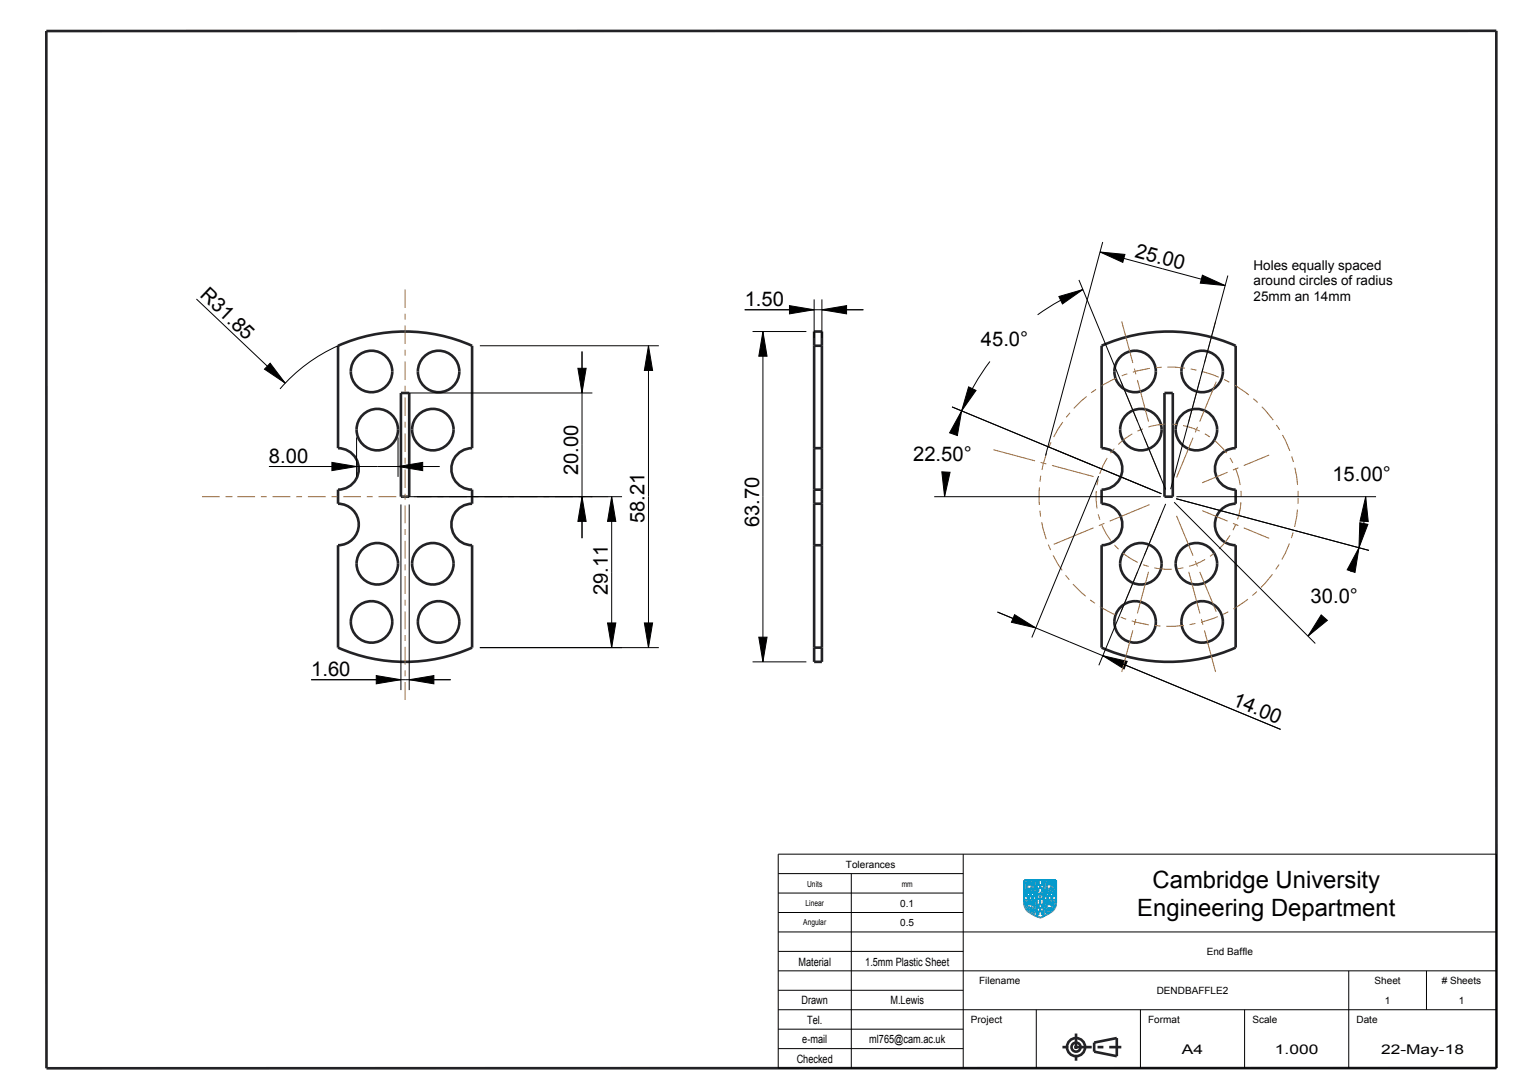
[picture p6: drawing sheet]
<svg xmlns="http://www.w3.org/2000/svg" width="297mm" height="210mm" viewBox="0 0 297 210" stroke-linecap="round" stroke-linejoin="round" font-family="sans-serif">
<path d="M205 201.9h11.4M207.7 204.5v-5.2" fill="none" stroke="#222226" stroke-width=".51" stroke-dasharray="1.1 1.1 3.4 1.1" stroke-linecap="butt"/>
<g fill="none" stroke="#222226" stroke-width=".51">
<path d="M8.9 6l279.9-.1v200.1h-279.8zM65.2 66.7a31.9 31.9 0 0 1 25.9 0v19.7a4 4 0 0 0-4 4 4 4 0 0 0 4 4v2.7a4 4 0 0 0-4 4 4 4 0 0 0 4 4v19.8a31.8 31.8 0 0 1-25.9 0v-19.8a4 4 0 0 0 4-4 4 4 0 0 0-4-4v-2.7a4 4 0 0 0 4-4 4 4 0 0 0-4-4zM77.4 75.8h1.6v20h-1.6zM157.1 63.9h1.5v63.7h-1.5zM157.1 66.7h1.5M212.6 66.7a31.9 31.9 0 0 1 25.9 0v19.7a4 4 0 0 0-4 4 4 4 0 0 0 4 4v2.7a4 4 0 0 0-4 4 4 4 0 0 0 4 4v19.8a31.8 31.8 0 0 1-25.9 0v-19.8a4 4 0 0 0 4-4 4 4 0 0 0-4-4v-2.7a4 4 0 0 0 4-4 4 4 0 0 0-4-4zM224.7 75.8h1.6v20h-1.6zM157.1 97.1h1.5M157.1 94.4h1.5M157.1 86.4h1.5M157.1 105.1h1.5M157.1 124.9h1.5"/>
<path d="M211.2 201.1l4.3-.9v3.5l-4.3-.9z"/>
<circle cx="71.7" cy="71.6" r="4"/>
<circle cx="84.6" cy="71.6" r="4"/>
<circle cx="219.1" cy="71.6" r="4"/>
<circle cx="232" cy="71.6" r="4"/>
<circle cx="72.8" cy="82.8" r="4"/>
<circle cx="83.5" cy="82.8" r="4"/>
<circle cx="220.2" cy="82.8" r="4"/>
<circle cx="230.9" cy="82.8" r="4"/>
<circle cx="71.7" cy="119.9" r="4"/>
<circle cx="72.8" cy="108.7" r="4"/>
<circle cx="83.5" cy="108.7" r="4"/>
<circle cx="84.6" cy="119.9" r="4"/>
<circle cx="219.1" cy="119.9" r="4"/>
<circle cx="220.2" cy="108.7" r="4"/>
<circle cx="230.9" cy="108.7" r="4"/>
<circle cx="232" cy="119.9" r="4"/>
<circle cx="207.7" cy="201.9" r="1.75"/>
<circle cx="207.7" cy="201.9" r=".87"/>
</g>
<g fill="none" stroke="#09c" stroke-width=".38">
<path d="M197.6 173.5h2.5v3.2M197.8 170.4h.1M197.8 170.4v.1M197.8 170.5l.3 .8 .2-.1M197.8 174.2l.3 .6 .6 .2-.1 .1h-.2v.3l.2 .1 .5-.6v.6h-.3v.3a.39 .39 0 0 0 .5-.1 .39 .39 0 0 0 .1-.5l.2 .3-.3 .4h.2l.1 .2a.94 .94 0 0 0 0-1.1M197.8 174.2h.1M197.8 170.1h.1M197.9 170.1v.3M197.9 170.4h-.1M197.9 171.6h.1M197.9 172h.1M197.9 173.8v.1"/>
<path d="M197.9 173.9v.2M197.9 173.9h.1M197.9 174.2h.1M197.9 171.9h.1M197.9 171.5v.1M197.9 171.9v.1M197.9 174.1v.1M197.9 171.8v.1M197.9 173.8l.1 .1M197.9 173.8h.1M197.9 172.8h.3M197.9 171.5h.2"/>
<path d="M197.9 171.5h.1M197.9 171.8h.1M197.9 171.6l.1 .1M197.9 170h.1M197.9 170l-.1 .1M198 171.6v.1M198 171.8h-.1M198 170l.1 .2M198 171.8h.1M198 172h.1M198 171.7h.1M198 173.9h.1"/>
<path d="M198 172.7h.2M198 171.7v.1M198 171.5h.1M198 172.7h.1h-.1M198.1 170.2h.1M198.1 171.9l-.1 .1M198.1 173.9v.1M198.1 171.5h.1M198.1 172.3v.7M198.1 174h.1M198.1 174v.1M198.1 170.2v.1"/>
<path d="M198.1 170.7v.1M198.1 171.5l.1 .1M198.1 174.1h.1M198.1 170.3v.1M198.1 171.9h.1M198.1 170.4h.1M198.1 170.8l.1 .1M198.1 171.8l.1 .1M198.1 174.1l.1 .1M198.2 170.9h.1M198.2 171.9h-.1M198.2 174.2h.1"/>
<path d="M198.2 170.7h-.1M198.2 171.8h-.1M198.2 171.8v.1M198.2 171.8h.1M198.2 171.9h.1M198.2 174.2v.1M198.2 170.6v.1M198.2 170.4v.1M198.2 170.5h.1M198.2 170.6h.1M198.2 171.3h.1M198.2 170.5v.1"/>
<path d="M198.2 172.8h-.2M198.2 171.5h.1M198.2 171.9v.1M198.2 174.3v.1M198.2 172.8h-.3M198.2 172h.1M198.3 171.9v.1M198.3 170.9h-.1M198.3 171.5l-.1 .1M198.3 170.1l-.1 .1 .2 .3-.1 .3M198.3 172h.1M198.3 171.5h.1"/>
<path d="M198.3 170.9h.1M198.3 170.1h.1M198.3 173.3h.3h-.3M198.3 173.9l-.1 .2 .2 .2-.1 .3-.1-.1v-.1M198.3 171.9h.1M198.3 170.8v.1M198.4 171.2h-.1M198.4 173.9h-.1M198.4 171.8l-.1 .1M198.4 171.8v.1M198.4 171.2h.1M198.4 171.8h.1"/>
<path d="M198.4 173.9h.1M198.4 170l-.1 .1M198.4 173.2h.2M198.4 171.2l-.1 .3M198.4 170h.1M198.4 171.7h.1M198.4 171.7v.1M198.4 170.2l.2 .2zM198.4 170.2h.1M198.5 171.7h-.1M198.5 174l.1 .2zM198.5 174h.1"/>
<path d="M198.5 171.6v.1M198.5 173.5v-.7v.7M198.5 170h.1M198.5 172.8v.7M198.5 171.6h.1M198.5 173.8l-.1 .1M198.5 170.5l.2-.1-.1 .2zM198.5 173.8h.1M198.5 174.3l.2-.1v.3zM198.5 173.2h-.1M198.6 170.4v.1M198.6 174.5h.1"/>
<path d="M198.6 173.7l-.1 .1M198.6 171.5l-.1 .1M198.6 171.5h.1M198.6 173.7l.2 .1M198.6 173.7h.1M198.6 169.9h.1M198.6 169.9l-.1 .1M198.6 173.2l-.2 .1M198.6 171.9h.1M198.6 169.9l.1 .1M198.7 171.9h.1M198.7 170.3l.1-.1-.1 .2z"/>
<path d="M198.7 170h.1M198.7 171.7h.1M198.7 174.2l.1-.2-.1 .2M198.7 171.6h.1M198.7 171.6v.1M198.7 172.8h.3h-.3M198.7 171.8l-.1 .1M198.7 171.4l-.1 .1M198.7 171.8h.1M198.7 171.7v.1M198.7 172.7h.2M198.7 171.4h.1"/>
<path d="M198.8 173.8h.1M198.8 170h.1M198.8 173.8l.1 .2M198.8 172.3v.7M198.8 170l.1 .1M198.8 171.6h.1M198.8 171.6h-.1M198.9 172.3v.7M198.9 170.4v.3M198.9 171.2l-.2 .2M198.9 170.1h.1M198.9 171.6h.1"/>
<path d="M198.9 170.1v.1M198.9 170.4h.1M198.9 171.2h.1M198.9 172.7h-.1M198.9 170.7h.1M198.9 174h.1M198.9 170.2h.1M198.9 170.2v.1M198.9 171.6v.1M198.9 170.3v.1M198.9 170.7l.5 .1M198.9 171.7h.1"/>
<path d="M198.9 170.3h.1M199 171.1l-.1 .1M199 174v.1M199 170.3l.1 .2 .6 .3M199 171.7h.1M199 174.1l-.1 .4 .5 .1M199 171.2h.1M199 174.1l.1 .2 .5 .3M199 171.2v.2M199 171.1h.1M199 172.8h-.3M199 171.4v.1"/>
<path d="M199 171.5h.1M199.1 171.1l-.1 .1M199.1 171.5v.1M199.1 173.3h.3h-.3M199.1 171.6l-.1 .1M199.1 171.1h.1M199.1 171.6h.1M199.1 171.1h-.1M199.1 173.2h.2M199.2 170.2l.6 .5M199.2 171.1h.1M199.2 170.2h.1"/>
<path d="M199.2 171.1v.1M199.2 170.2l.3 .1 .3-.1M199.2 174v.1M199.2 174.1l.2 .1M199.2 173.1h.1l-.1 .1M199.2 174h.1M199.2 171.2h.1M199.2 172.8v.6M199.2 171.3l.1 .1M199.3 171.3h-.1M199.3 171.4h.1M199.3 171.4l.1 .1"/>
<path d="M199.3 174l.3 .1M199.3 171.3l.2 .2M199.3 171.7l-.3 .3-.3-.1M199.3 171.6v.1M199.4 171.8h.1M199.4 171.5h.1M199.4 171.6h-.1M199.4 171.5v.1M199.4 171.6h.1M199.4 173.2l-.3 .1M199.4 174.6h.1M199.4 171.8v.1"/>
<path d="M199.4 174.2h.1M199.4 170.8h.1M199.4 171.6v.2M199.4 171.9h.1M199.4 171.9l.2 .1M199.5 172.8h.3h-.4M199.5 171.6h.1M199.5 171.6h-.1M199.5 174.2l.2 .1M199.5 170.8h.1M199.5 174.6h.1M199.5 171v.1"/>
<path d="M199.5 172.7h.2M199.5 171.5h.1M199.5 171.6l.1 .1M199.5 171.1h.1M199.5 171h.1M199.5 174.8l.1 .1M199.6 171.1l.1 .2M199.6 171.5h.1M199.6 174.9h.1M199.6 174.6h.1M199.6 170.8h.1M199.6 174.9v.1"/>
<path d="M199.6 172.3v.7M199.6 171.5v.2M199.6 172h.1M199.6 173.9l-.4-.1-.2 .2M199.6 174.8h.1M199.6 174.8h-.1M199.6 171.9v.1M199.6 174.6l.1 .1M199.6 171.9h.1M199.7 174.6h.1M199.7 174.8h.1M199.7 171.9h-.1"/>
<path d="M199.7 173.9h-.1M199.7 174.7h.1M199.7 174.1h-.1M199.7 170.8h.1M199.7 174.3h.1M199.7 172.7h-.1M199.7 174.3l.2 .3M199.7 174.6v.1M199.7 173.8v.1M199.7 171.3h.1M199.7 173.7l.2 .3M199.7 173.7v.1"/>
<path d="M199.7 170h.1M199.7 170l-.1 .1a.38 .38 0 0 0-.6 .2M199.8 172.8h-.3M199.8 170h.1M199.8 173.8h.1M199.8 171.2h.1M199.8 171.2v.1M199.8 174.8h.1M199.8 170v.1M199.8 171.3h.1M199.8 170.9l-.2 .1M199.8 170.1v.1"/>
<path d="M199.8 171.3l.1 .6h-.2M199.8 170.7h.1M199.8 174.7v.1M199.8 174l-.1 .1M199.8 170.9h.1M199.8 170.7v.2M199.9 174.7h-.1M199.9 174h-.1M199.9 174.7h.1M199.9 174.6v.1M200 172.3h1.5v1.1h-1.5zM200.1 172.5h.1"/>
<path d="M200.1 172.5v.8M200.1 169.7v2.5h-2.5M200.1 172.7h.1M200.1 172.7h.2M200.1 173.2h.1M200.2 173.2h.1M200.2 173.2h-.1M200.2 173.1h.1M200.2 171.8h.3h-.3M200.2 176.3h.3h-.3M200.2 170.5l.3 .1M200.2 174.9l.3 .1"/>
<path d="M200.2 172.7h.1M200.2 172.7h-.1M200.2 172.2v.4h.2v-.3h-.2M200.2 173.1l.1 .1M200.3 176.2h.1M200.3 171.7h.1M200.3 170.5h.2M200.3 174.8h.2M200.3 173.2h-.1M200.3 173.2h.1M200.3 172.7h.1M200.3 176.1h.1l-.1 .1"/>
<path d="M200.3 171.6h.1l-.1 .1M200.3 171.3v.7M200.3 175.8v.6M200.3 171.3l.1 .6M200.3 175.8l.1 .6M200.4 170v.7M200.4 174.4v.7M200.4 172.5h.2M200.4 170.4h-.1M200.4 174.8h-.1M200.5 176.2h-.3M200.5 171.7h-.3"/>
<path d="M200.5 170.5h-.3M200.5 174.9h-.3M200.5 170.5v.1M200.5 174.9v.1M200.5 172.9h.4a.19 .19 0 0 1-.2 .1 .19 .19 0 0 1-.2-.1zM200.5 174.3h.4M200.6 175.6h.3M200.6 171.2h.3h-.3M200.6 175.5h.2M200.6 174.2h.2M200.6 171.1h.2M200.6 172.2h.2v.4h-.2v-.3"/>
<path d="M200.7 171h.1l-.1 .1M200.7 175.1v.6M200.7 173.8v.6M200.7 170.7v.6M200.7 177h.1M200.8 176.9l-.1 .1M200.8 174.1h-.1h.1M200.8 175.4h-.1M200.8 176.9h.1M200.8 172.5h.2M200.8 174.2h-.2M200.8 175.5h-.2"/>
<path d="M200.9 171.1h-.3M200.9 174.2v.1M200.9 176.3h.3M200.9 174.9l.3 .1M200.9 170.5l.4 .1M201 171.7l.3 .1h-.4M201 176.2h.2M201 174.8h.2M201 171.7h.2M201 170.5h.2M201 172.3h.2v.2h-.2v-.2M201 174.8h.1h-.1"/>
<path d="M201.1 174.4v.7M201.1 175.8v.6M201.1 171.3v.6M201.1 170v.7M201.1 171.3v.7M201.1 176.1h-.1M201.1 173.2h.2M201.2 171.6h-.2l.2 .1M201.2 173.2h-.1M201.2 172.7h.1M201.2 170.4h-.1M201.2 172.4h.2"/>
<path d="M201.2 176.2h-.3M201.2 174.9h-.3M201.2 174.9v.1M201.2 176.2l-.3 .1M201.2 170.5h-.2M201.3 173.1v.1M201.3 173.1l-.1 .1M201.3 170.5v.1M201.3 173.2h.1M201.3 172.7h.1M201.4 172.5v.8M201.4 176.7a3.4 3.4 0 0 0 2.4-2.2v-4.8h-6.2v4.3a2.41 2.41 0 0 0 1.7 2.3l1.4 .7"/>
<path d="M201.4 176.7l-.6 .2M201.4 169.7v2.5h2.4M201.5 174.2h.1M201.5 174.2l.3 .7M201.5 174.1v.1M201.6 174.1v.1M201.6 174.1h-.1M201.6 170.4l.3 .9M201.6 170.4h.1M201.6 173.9v.2M201.6 173.9h.1M201.6 172.8h.3h-.3"/>
<path d="M201.6 174.1h.1M201.6 170l.1 .1M201.7 170l.1 .1M201.7 170.1v.2M201.7 170.3h-.1M201.7 170.1h.1M201.7 170h-.1M201.7 171.6h.1M201.7 171.5v.1M201.7 170.3h.1M201.7 172.7h.2M201.7 171.9v.1"/>
<path d="M201.7 171.9h.1M201.7 171.8v.1M201.7 171.5h.1M201.7 173.8l-.1 .1M201.7 173.8h.1M201.7 171.8h.1M201.7 173.8l.1 .2M201.7 172h.1M201.7 171.6l.1 .1M201.8 171.6h.1M201.8 174.9h.1M201.8 171.7h-.1"/>
<path d="M201.8 171.9v.1M201.8 171.5h.1M201.8 171.5h-.1M201.8 171.9h.1M201.8 172.3v.7M201.8 171.7h.1M201.8 174h.1M201.8 174l.1 .1M201.8 172.7h-.1M201.8 170.1h.1M201.9 171.9h-.1M201.9 174.5v.1"/>
<path d="M201.9 174.1h.1M201.9 170.1v.2M201.9 174.6h.1M201.9 174.1l.1 .2M201.9 171.5h.1M201.9 174.6v.1M201.9 171.3h.1M201.9 171.9h.1M201.9 174.7h.1M201.9 172.8h-.2M201.9 170.7v.1M201.9 170.8h.1"/>
<path d="M201.9 170.3l.1 .1M201.9 171.8h.1M201.9 174.4v.1M202 174.7h.1M202 174.3l-.1 .1M202 170.4h.1M202 170.8v.1M202 171.9h-.1M202 170.9h.1M202 171.8h.1M202 171.8v.1M202 173.9l.1 .8"/>
<path d="M202 171.9h.1M202 170.6l-.1 .1M202 170.4v.1M202 171.3h.1M202 170.5v.1M202 171.5h.1M202 173.9h.1M202 173.3h.4M202.1 171.9h.1M202.1 174.7h-.1M202.1 171.5h-.1M202.1 171.5h.1"/>
<path d="M202.1 173.8l-.1 .1M202.1 171.4v.1M202.1 173.2h.2M202.1 173.8h.1M202.1 171.4h.1M202.1 170.9h.1M202.1 171.2l-.2 .1M202.2 170l-.2 .2 .2 .3-.1 .4M202.2 171.8l-.1 .1M202.2 171.2h-.1M202.2 171.8h.1M202.2 170h.1"/>
<path d="M202.2 169.9v.1M202.2 171.1v.1M202.2 174v.1M202.2 173.8h-.1M202.2 171.7v.1M202.2 174l.1 .1M202.2 174h.1M202.2 171.3l-.1 .1M202.2 171.7h.1M202.2 171.1h.1M202.2 171.3h.1M202.2 169.9l.1 .1"/>
<path d="M202.2 172.8v.6M202.2 169.9h.1M202.2 171.1v.2M202.2 173.8h.1M202.2 174.1h.1M202.2 170.2l.2 .1zM202.2 173.7v.1M202.2 170.2h.1M202.3 173.7l.1 .1M202.3 173.7h-.1M202.3 171.6l-.1 .1M202.3 174.2h.1v.2z"/>
<path d="M202.3 173.1h-.1M202.3 169.9v.1M202.3 169.9h.1M202.3 173.2h-.2M202.4 170.4h.1l-.1 .2zM202.4 170.4h-.1M202.4 171.5l-.1 .1M202.4 169.9h.1M202.4 171.5h.1M202.4 169.9h-.1M202.4 174v.1zM202.4 172.8h.3h-.3"/>
<path d="M202.4 173.8h.1M202.4 171.9l.4 .1M202.4 171.8v.1M202.5 170.2v.1zM202.5 173.8h.1M202.5 172.7h.2M202.5 171.4l-.1 .1M202.5 171.6h.1M202.5 169.9v.1M202.5 171.8h-.1M202.5 174h.1M202.5 171.7v.1"/>
<path d="M202.5 170h.1M202.5 171.4h.1M202.5 171.6v.1M202.5 171.7h.1M202.5 173.8l.1 .1M202.6 172.3v.7M202.6 170.2h-.1M202.6 170h.1M202.6 174.2l.1 .3M202.6 172.3v.6M202.6 173.9h.1M202.6 170l.1 .1"/>
<path d="M202.6 174.2h.1M202.6 171.6h.1M202.6 171.6h-.1M202.6 171.2l-.1 .2M202.6 172.6h-.1M202.6 171.2h.1M202.6 173.9l.1 .1M202.7 174h.1M202.7 171.1l-.1 .1M202.7 174l-.1 .2M202.7 170.1h.1M202.7 171.1h.1"/>
<path d="M202.7 172.7h-.3M202.7 170.1v.1M202.7 171.6h.1M202.7 170.2a.31 .31 0 0 0 .1 .5l.4 .1M202.8 174.5l.5 .1a.45 .45 0 0 1-.5-.2 .45 .45 0 0 1 .2-.6h.5l.1 .2-.3 .2-.4-.1a.53 .53 0 0 1 .5 .7 .71 .71 0 0 1-.5 .7l-.2-.3 .3-.1-.2-.2-.1 .3a.78 .78 0 0 1-.7 .8l-.2 .1v-.2l.2-.3 .4-.1v-.5a.67 .67 0 0 1-.8 .5v-.3l.4-.1v-.2h-.2M202.8 174.5h-.1M202.8 171.6h.1M202.8 171.2h.1M202.8 171.2v.2M202.8 170a.49 .49 0 0 0 .5 .7M202.8 171.4v.1M202.8 173.2l.3 .1h-.3"/>
<path d="M202.8 170h.1M202.8 171.5h.1M202.8 172h.1M202.9 171.1l-.1 .1M202.9 171.6h-.1M202.9 171.5h.1M202.9 171.1h-.2M202.9 171.6h.1M202.9 171.1h.1M202.9 173.2h.2M202.9 171.5v.1M203 171.1h.1"/>
<path d="M203 170.2l.5 .3 .1 .3M203 170.2h.1M203 172.8v.6M203 170.1v.1M203 170.1l.4 .2M203 170.1h.1M203 173.1h-.1M203 171.3h.1M203.1 171.3h-.1M203.1 171.3v.1M203.1 171.4h.1M203.1 171.3h.1"/>
<path d="M203.1 171.4l.1 .1M203.1 171.6l-.3 .4M203.1 171.6h.1M203.1 171.3l.2 .1M203.2 171.7v.1M203.2 170.7v.1M203.2 171.6h-.1M203.2 171.5h.1M203.2 171.6v.1M203.2 171.5v.1M203.2 171.6h.1M203.2 171.8h.1"/>
<path d="M203.2 172.8h.3h-.3M203.2 170.8h.1M203.2 171.8l.1 .2M203.3 172.7h.1M203.3 170.8h.1M203.3 171.6h-.1M203.3 171.6h.1M203.3 171.4h.1M203.3 171.9v.1M203.3 171.4l.1 .1M203.3 171h.1M203.3 170.7h.1"/>
<path d="M203.3 171v.1M203.3 171.1h.1M203.4 172.3v.7M203.4 170.7h.1M203.4 170.9l.2 .1M203.4 170.9l-.1 .1M203.4 171.1l.1 .1M203.4 170.8h.1M203.4 171.5h.1M203.4 172.7h-.1M203.4 171.5v.1M203.4 171.9h-.1"/>
<path d="M203.5 171.9h.1M203.5 171.9h-.1M203.5 170.7v.1M203.5 170.2l-.1 .1M203.5 171.2h.1M203.5 169.9h.1M203.5 169.9l-.7 .1M203.6 169.9v.1M203.6 171.2h.1M203.6 171.1v.1M203.6 171.1h.1M203.6 170.9v.1"/>
<path d="M203.6 170.2h-.1M203.6 170h.1M203.6 170v.1M203.6 171.2v.1M203.6 171.9h.1M203.6 170.1v.1M203.6 171.3h.1M203.6 171.3l.1 .6M203.6 170.8v.1M203.6 170.8h.1M203.7 171.9h-.1M203.8 173.5h-2.4v3.2"/>
<path d="M203.8 174v.1"/>
<circle cx="198.1" cy="172.4" r=".06"/>
<circle cx="198.5" cy="172.9" r=".04"/>
<circle cx="198.8" cy="172.4" r=".04"/>
<circle cx="199.2" cy="172.9" r=".04"/>
<circle cx="199.2" cy="172.9" r=".06"/>
<circle cx="199.6" cy="172.4" r=".04"/>
<circle cx="199.6" cy="172.4" r=".06"/>
<circle cx="200.3" cy="175.9" r=".04"/>
<circle cx="200.3" cy="171.4" r=".06"/>
<circle cx="200.3" cy="175.9" r=".06"/>
<circle cx="200.4" cy="170.1" r=".04"/>
<circle cx="200.4" cy="174.5" r=".04"/>
<circle cx="200.7" cy="173.8" r=".04"/>
<circle cx="200.7" cy="175.2" r=".04"/>
<circle cx="200.7" cy="170.8" r=".04"/>
<circle cx="200.7" cy="170.8" r=".06"/>
<circle cx="201" cy="172.1" r=".04"/>
<circle cx="201.1" cy="174.5" r=".04"/>
<circle cx="201.1" cy="175.8" r=".04"/>
<circle cx="201.1" cy="171.4" r=".04"/>
<circle cx="201.1" cy="170.1" r=".04"/>
<circle cx="201.1" cy="170.1" r=".06"/>
<circle cx="201.8" cy="172.4" r=".04"/>
<circle cx="201.8" cy="172.4" r=".06"/>
<circle cx="202.2" cy="172.8" r=".04"/>
<circle cx="202.2" cy="172.5" r=".04"/>
<circle cx="202.6" cy="172.4" r=".04"/>
<circle cx="202.6" cy="172.4" r=".06"/>
<circle cx="203" cy="172.9" r=".04"/>
<circle cx="203.4" cy="172.4" r=".04"/>
</g>
<g fill="none" stroke="#000" stroke-width=".19">
<path d="M37.9 57.7l17.1 16.2M143.7 59.7h22.9M152.4 58.9l4.7 .8-4.7 .8zM157.1 57.7v7.5M158.6 59.7l4.8-.8v1.6zM158.6 57.7v7.5M204.3 57.2l4.7-1.4-4 2.8zM208.2 54l16.8 40.4M209 55.8a43.2 43.2 0 0 0-8.8 4.9M212.3 48.6l4.8 .5-.4 1.5zM212.3 48.6l24.1 6.5M212.8 46.7l-11 41.2"/>
<path d="M232 53.1l4.4 2-4.8-.5zM237 53.1l-11.1 41.2M52.1 70l2.9 3.9-4-2.7zM65.2 66.7a31.9 31.9 0 0 0-11.2 8.3M78.9 75.8h35.4M92.6 66.7h34.5M111.5 71h1.6l-.8 4.8zM112.3 67.8v36M125.1 66.7l.8 4.7h-1.6zM125.1 66.7v58.2M145.2 63.9h10.4M147.2 63.9l.8 4.8h-1.6z"/>
<path d="M147.2 63.9v63.7M183.7 78.5l40.4 16.7M185.6 79.2l-.8 4.8-1.5-.5zM186.9 74.6l1.5 .7-2.8 3.9zM191 69.7a43.2 43.2 0 0 0-6.7 13.1M51.9 90h32.9M64.1 89.2l4.7 .8-4.7 .8zM68.8 84.3v7.7M76.8 90l4.8-.8v1.6zM76.8 84.3v7.7M77.4 97.3v35.8M78.9 95.8h41.1"/>
<path d="M79 97.3v35.8M112.3 95.8l.8 4.7h-1.6zM118 95.8l.8 4.7h-1.6zM118 95.8v29.1M180.3 95.8h43.7M181.8 91l1.5 .1-1 4.7zM182.5 91.8l-.2 4M212 91.8l-12.9 31.1M225 97.2l-12.9 31.1M226.6 96.8l27.2 27.3M227 96.2l37.2 9.9M227 95.8h38.6"/>
<path d="M263.6 95.8l.4 4.8-1.5-.1zM263.6 95.8a38 38 0 0 1-2.9 14.5M263.6 95.8h.1M192.5 118l54.6 22.7M195.8 118.5l4.1 2.6-4.7-1.1zM255 118.6l1.2 1-3.8 3.1zM255.4 119.3l-3 3.4M262.3 105.6l-.8 4.8-1.5-.5zM262.4 100.8l1.6 .3-1.7 4.5zM60.1 131.1h26.9M72.6 130.3l4.8 .8-4.8 .8zM79 131.1l4.7-.8v1.6z"/>
<path d="M92.6 124.9h34.5M117.2 120.1h1.6l-.8 4.8zM124.3 120.1h1.6l-.8 4.8zM145.2 127.6h10.4M146.4 122.9h1.6l-.8 4.7zM212.8 126.4l4.7 1.1-.6 1.5zM150.2 164.7h138.6v41.3h-138.6zM150.2 179.7h138.6M150.2 176h35.7M150.2 172.2h35.7M150.2 168.5h35.7M164.3 168.5v37.5"/>
<path d="M185.9 164.7v41.3M150.2 198.5h35.7M150.2 194.7h138.6M150.2 191h35.7M150.2 187.2h138.6M150.2 183.5h35.7M200 194.7v11.3M220.1 194.7v11.3M240.2 194.7v11.3M260.3 187.2v18.8M275.3 187.2v7.5M150.2 202.2h35.7"/>
</g>
<g fill="#000">
<path d="M152.4 58.9l4.7 .8-4.7 .8zM158.6 59.7l4.8-.8v1.6zM204.3 57.2l4.7-1.4-4 2.8zM212.3 48.6l4.8 .5-.4 1.5zM232 53.1l4.4 2-4.8-.5zM52.1 70l2.9 3.9-4-2.7zM111.5 71h1.6l-.8 4.8zM125.1 66.7l.8 4.7h-1.6zM147.2 63.9l.8 4.8h-1.6zM185.6 79.2l-.8 4.8-1.5-.5zM186.9 74.6l1.5 .7-2.8 3.9zM64.1 89.2l4.7 .8-4.7 .8z"/>
<path d="M76.8 90l4.8-.8v1.6zM112.3 95.8l.8 4.7h-1.6zM118 95.8l.8 4.7h-1.6zM181.8 91l1.5 .1-1 4.7zM263.6 95.8l.4 4.8-1.5-.1zM262.4 100.8l1.6 .3-1.7 4.5zM262.3 105.6l-.8 4.8-1.5-.5zM72.6 130.3l4.8 .8-4.8 .8zM79 131.1l4.7-.8v1.6zM117.2 120.1h1.6l-.8 4.8zM124.3 120.1h1.6l-.8 4.8zM146.4 122.9h1.6l-.8 4.7z"/>
<path d="M195.8 118.5l4.1 2.6-4.7-1.1zM212.8 126.4l4.7 1.1-.6 1.5zM255 118.6l1.2 1-3.8 3.1z"/>
</g>
<g fill="none" stroke="#963" stroke-width=".19">
<path d="M78.2 55.8v3.6M78.2 60.5v1.1M78.2 62.8v3.5M78.2 67.5v1.1M78.2 69.7v3.6M78.2 74.4v1.1M78.2 76.6v3.6M216.3 73.6l3.2 7.7M216.5 62l2.1 8M218.9 71.1l.3 1.1M219.5 73.3l2.1 8M231.6 73.3l-2.2 8"/>
<path d="M232.1 71.1l-.2 1.1M234.6 62l-2.2 8M234.7 73.6l-3.2 7.7M39 95.8h3.4M43.5 95.8h1.2M44.7 95.8h.1M45.8 95.8h3.4M50.4 95.8h1.1M52.6 95.8h3.4M57.2 95.8h1.1M59.4 95.8h3.5M64 95.8h1.1"/>
<path d="M66.2 95.8h3.5M70.8 95.8h1.1M73.1 95.8h3.4M77.6 95.8h1.1M78.2 81.3v1.2M78.2 83.6v3.5M78.2 88.3v1.1M78.2 90.5v3.6M78.2 95.2v1.1M78.2 97.5v3.4M79.9 95.8h3.4M84.4 95.8h1.1"/>
<path d="M86.7 95.8h3.4M91.2 95.8h1.2M93.5 95.8h3.4M98 95.8h1.2M100.3 95.8h3.4M104.9 95.8h1.1M107.1 95.8h3.4M111.7 95.8h1.1M113.9 95.8h3.5M191.7 86.7l8 2.2M200.8 89.2l1.1 .3M203 89.7l8 2.2"/>
<path d="M203.4 86.6l7.6 3.2M212.1 90.2l1 .4M214.2 91.1l7.6 3.2M220 82.3l.4 1.1M220.8 84.4l3.2 7.7M221.8 97.3l-7.6 3.2M224 99.5l-3.2 7.7M227.1 99.5l3.1 7.7M230.2 84.4l-3.1 7.7M231.1 82.3l-.4 1.1M232 98.5l4.9 2M236.9 91.1l-4.9 2"/>
<path d="M239 90.2l-1.1 .4M244.9 87.7l-4.9 2.1M78.2 102v1.2M78.2 104.3v3.4M78.2 108.8v1.2M78.2 111.1v3.4M78.2 115.7v1.1M78.2 117.9v3.4M211 101.8l-7.6 3.2M213.1 100.9l-1 .5M219.2 119.4l-.3 1.1M219.5 110.3l-3.2 7.7"/>
<path d="M220.4 108.2l-.4 1M221.6 110.3l-2.1 8M229.4 110.3l2.2 8M230.7 108.2l.4 1M231.5 110.3l3.2 7.7M231.9 119.4l.2 1.1M237.9 100.9l1.1 .5M240 101.8l4.9 2M78.2 122.5v1.1M78.2 124.7v3.5M78.2 129.3v1.1M78.2 131.5v3.5"/>
<path d="M218.6 121.6l-2.1 8M232.4 121.6l2.2 8"/>
</g>
<path d="M239.5 95.8a14 14 0 0 0-20.5-12.4 14 14 0 0 0-1.3 24 14 14 0 0 0 21.7-10.1l.1-1.5M250.5 95.8a25 25 0 0 0-36.9-22 25 25 0 0 0-1.7 42.9 25 25 0 0 0 38.5-18.9l.1-2" fill="none" stroke="#963" stroke-width=".19" stroke-dasharray="1.1 1.1 3.4 1.1" stroke-linecap="butt"/>
<g font-size="4.6">
<text x="222.4" y="171.3">Cambridge University</text>
<text x="219.5" y="176.6">Engineering Department</text>
</g>
<g font-size="3.9">
<text x="218.9" y="49.6" transform="rotate(15 218.9 49.6)">25.00</text>
<text x="38.4" y="57.1" transform="rotate(43 38.4 57.1)">R31.85</text>
<text x="143.7" y="59">1.50</text>
<text x="189.3" y="66.7">45.0°</text>
<text x="51.9" y="89.2">8.00</text>
<text x="176.2" y="88.8">22.50°</text>
<text x="111.6" y="91.7" transform="rotate(-90 111.6 91.7)">20.00</text>
<text x="257.1" y="92.8">15.00°</text>
<text x="124.4" y="100.9" transform="rotate(-90 124.4 100.9)">58.21</text>
<text x="146.5" y="101.7" transform="rotate(-90 146.5 101.7)">63.70</text>
<text x="117.3" y="114.7" transform="rotate(-90 117.3 114.7)">29.11</text>
<text x="252.9" y="116.3">30.0°</text>
<text x="60.1" y="130.3">1.60</text>
<text x="237.7" y="135.9" transform="rotate(23 237.7 135.9)">14.00</text>
</g>
<g font-size="2.6">
<text x="241.9" y="52">Holes equally spaced</text>
<text x="241.9" y="55">around circles of radius</text>
<text x="241.9" y="58">25mm an 14mm</text>
<text x="228.1" y="203.2">A4</text>
<text x="246" y="203.2">1.000</text>
<text x="266.5" y="203.2">22-May-18</text>
</g>
<g font-size="2.2">
<text x="154.1" y="186.2">Material</text>
<text x="167" y="186.2">1.5mm Plastic Sheet</text>
<text x="154.7" y="193.7">Drawn</text>
<text x="155.8" y="197.4">Tel.</text>
<text x="171.8" y="193.7">M.Lewis</text>
<text x="154.8" y="201.2">e-mail</text>
<text x="167.8" y="201.2">ml765@cam.ac.uk</text>
<text x="153.7" y="204.9">Checked</text>
</g>
<g font-size="1.9">
<text x="163.3" y="167.3">Tolerances</text>
<text x="173.7" y="178.6">0.5</text>
<text x="173.7" y="174.8">0.1</text>
<text x="232.9" y="184.2">End Baffle</text>
<text x="189" y="189.8">Filename</text>
<text x="223.2" y="191.7">DENDBAFFLE2</text>
<text x="265.3" y="189.8">Sheet</text>
<text x="278.2" y="189.8"># Sheets</text>
<text x="187.4" y="197.3">Project</text>
<text x="221.6" y="197.3">Format</text>
<text x="241.7" y="197.3">Scale</text>
<text x="261.8" y="197.3">Date</text>
<text x="267.2" y="193.6">1</text>
<text x="281.5" y="193.6">1</text>
</g>
<g font-size="1.6">
<text x="155.8" y="171">Units</text>
<text x="174" y="171">mm</text>
<text x="155" y="178.5">Angular</text>
<text x="155.4" y="174.7">Linear</text>
</g>
</svg>
